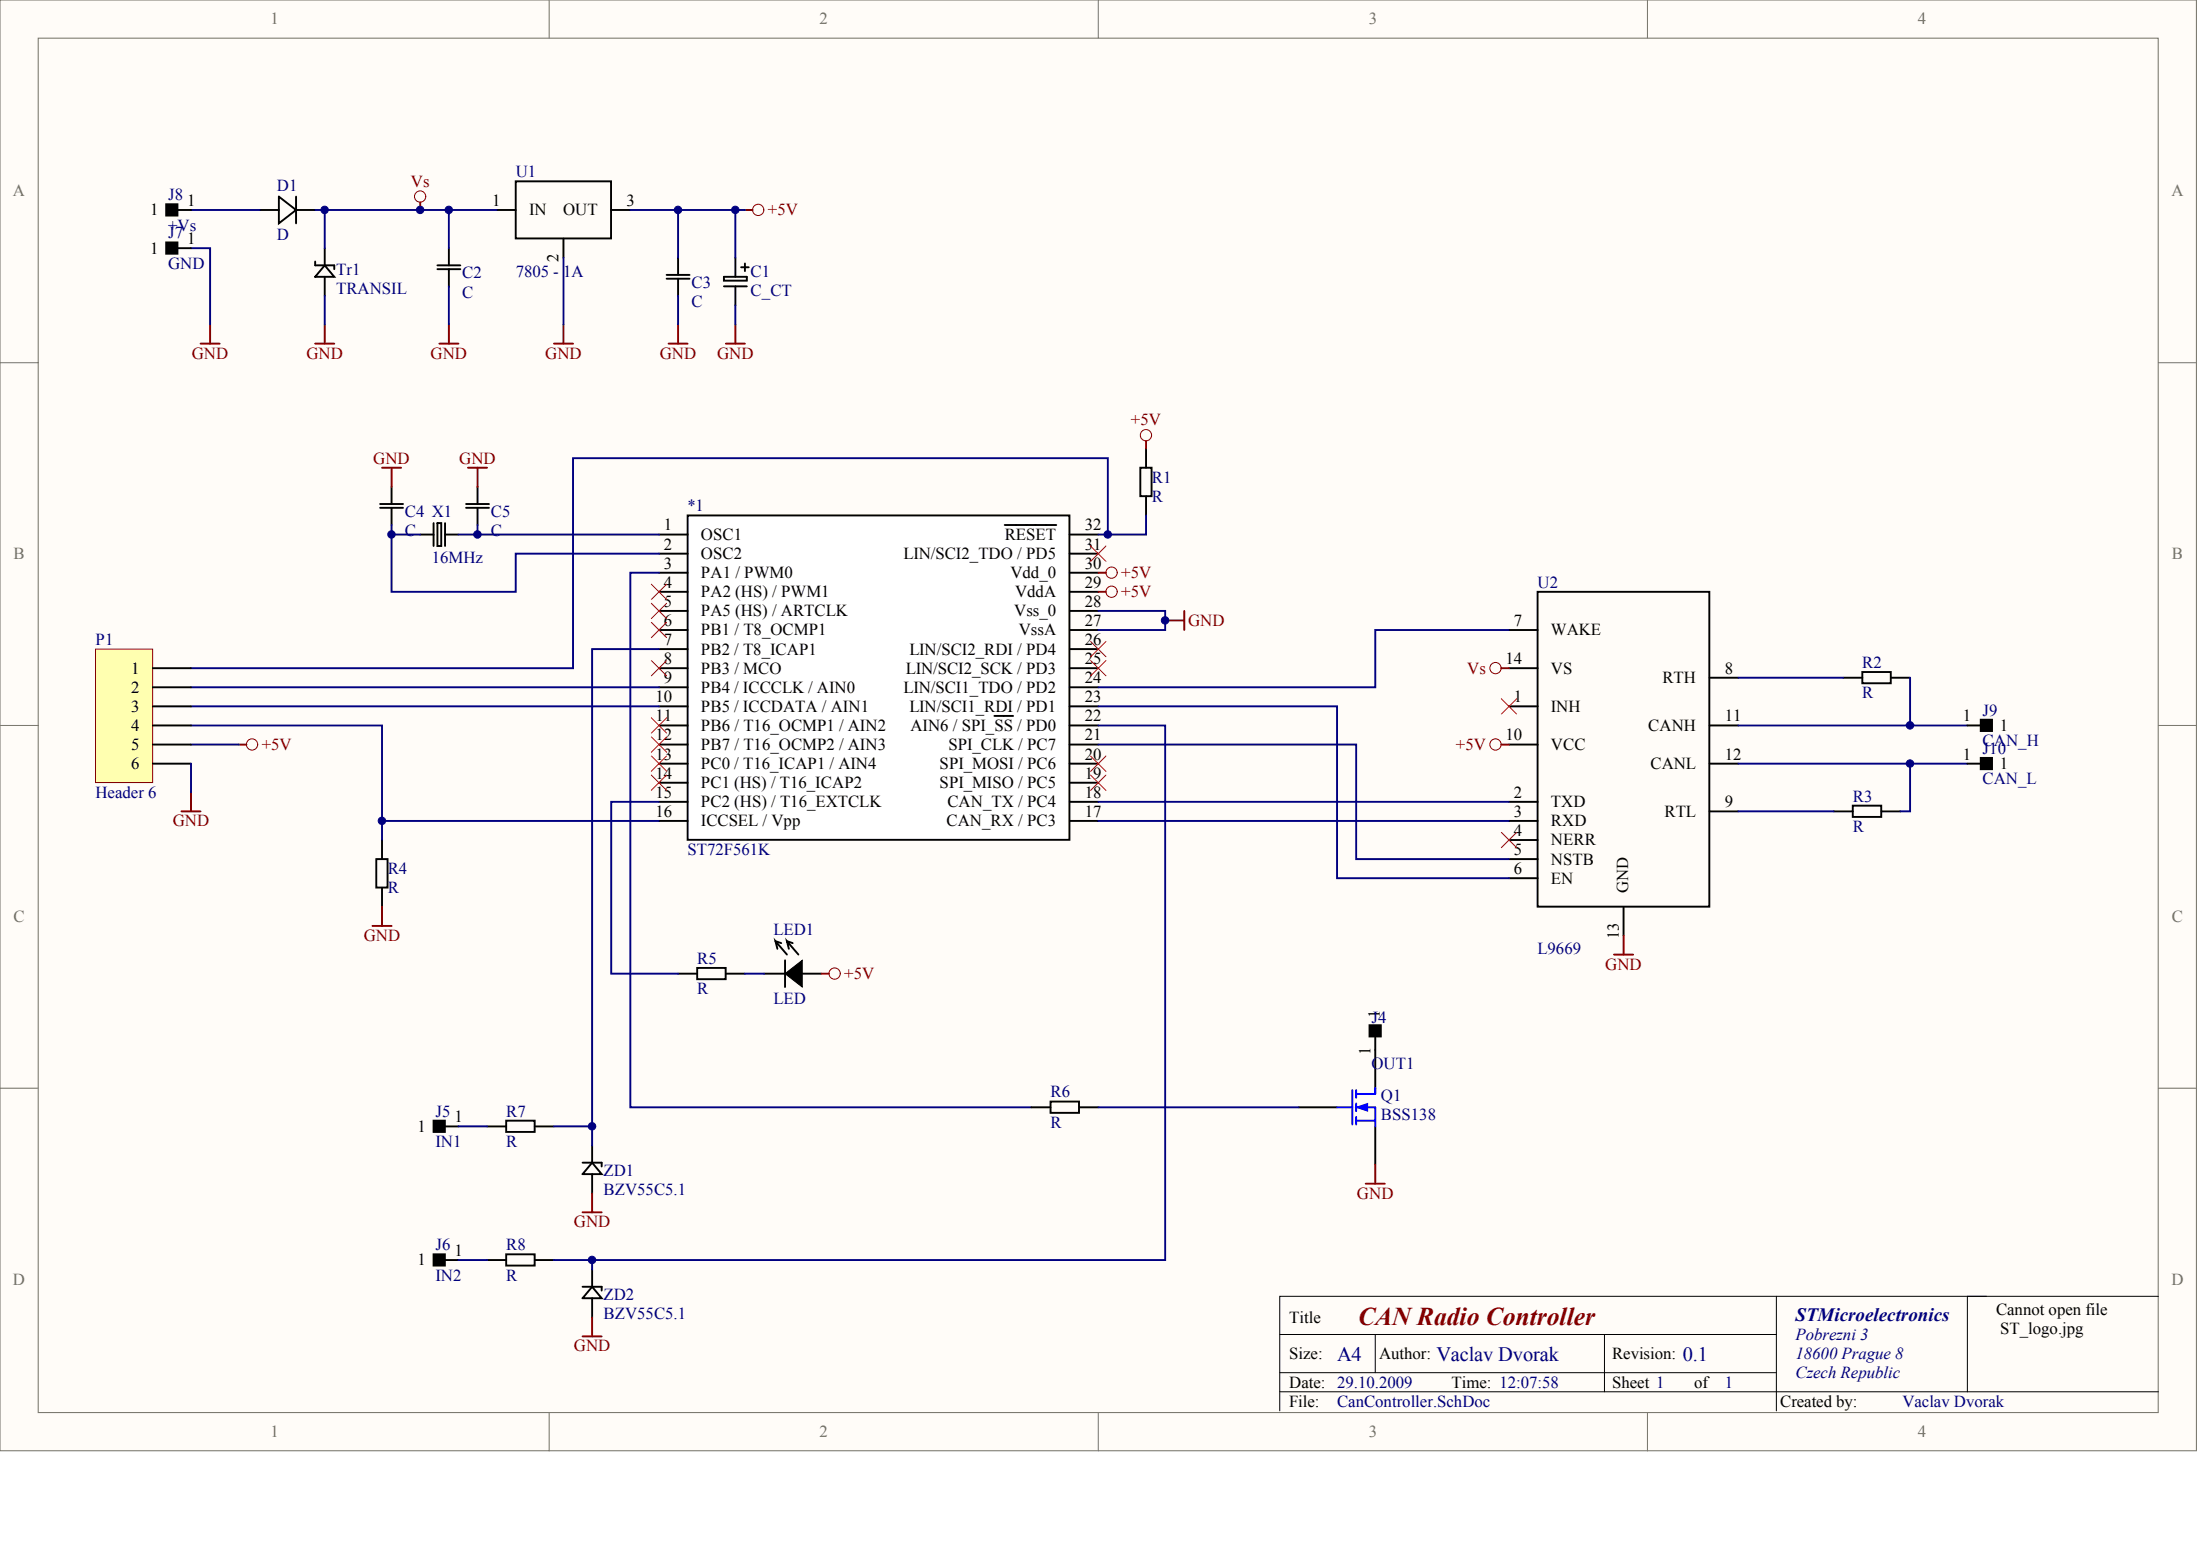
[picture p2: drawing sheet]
<svg xmlns="http://www.w3.org/2000/svg" width="840mm" height="594mm" viewBox="0 0 840 594" stroke-linecap="round" stroke-linejoin="round" font-family="sans-serif">
<g fill="#fffcf8" stroke="#716f64" stroke-width=".38">
<path d="M0 0h838.2v553.5h-838.2z"/>
<path d="M14.6 14.6h809.1v524.4h-809.1z"/>
</g>
<path d="M209.6 0v14.6M419.2 0v14.6M628.7 0v14.6M0 138.4h14.6M823.7 138.4h14.6M0 276.8h14.6M823.7 276.8h14.6M0 415.2h14.6M823.7 415.2h14.6M209.6 539.1v14.5M419.2 539.1v14.5M628.7 539.1v14.5" fill="none" stroke="#716f64" stroke-width=".38"/>
<path d="M677.9 494.6v43.7M758.1 494.6h-269.7v43.7M823.7 494.6h-72.9v36.4M488.4 509.2h189.5M524.9 509.2v14.6M612.3 509.2v21.8M488.4 531h335.3M488.4 523.8h189.5" fill="none" stroke="#000" stroke-width=".38"/>
<path d="M196.8 69.2h36.4v21.8h-36.4zM189.5 80.1h7.3M215 91v7.3M233.3 80.1h7.3" fill="none" stroke="#000" stroke-width=".73"/>
<path d="M262.4 196.7h145.7v123.7h-145.7z" fill="#fff" stroke="#000" stroke-width=".73"/>
<g fill="none" stroke="#000" stroke-width=".73">
<path d="M106.4 75l6.6 5.1-6.6 5.1zM113 75v10.2M65.6 80.1h7.3M65.6 94.7h7.3M99.1 80.1h7.3M113 80.1h7.3M120.3 99.8v1.4h7.3v1.5M123.9 94.7v6.5M171.3 94.7v6.5M258.8 98.3v6.6M280.7 98.3v7.3M123.9 101.2l3.7 4.4h-7.3z"/>
<path d="M123.9 105.6v7.3M166.9 102.7h8.8M166.9 101.2h8.8M171.3 102.7v6.6M254.4 106.3h8.8M254.4 104.9h8.8M258.8 106.3v6.6M276.3 105.6h8.7v1.5h-8.7zM276.3 109.3h8.7M280.7 109.3v7.2M282.8 102h3M284.3 100.5v2.9"/>
<path d="M435.2 178.5h4.3v10.8h-4.3zM437.4 171.2v7.3M145.1 193.8h8.7M145.1 192.3h8.7M149.4 185.7v6.6M149.4 193.8v6.5M165.5 199.6v8.7M166.9 199.6h1.5v8.7h-1.5zM169.8 199.6v8.7M177.9 193.8h8.7M177.9 192.3h8.7M182.2 185.7v6.6"/>
<path d="M182.2 193.8v6.5M437.4 189.4v7.3M160.4 204h5.1M169.8 204h5.2M251.5 204h10.9M251.5 211.2h10.9M251.5 218.5h10.9M383.4 200.3h19.7M408.2 204h11M408.2 211.2h11M408.2 218.5h11M251.5 225.8h10.9"/>
<path d="M251.5 233.1h10.9M408.2 225.8h11M408.2 233.1h11M586.8 225.8h65.6v120.1h-65.6zM251.5 240.4h10.9M251.5 247.7h10.9M251.5 255h10.9M408.2 240.4h11M408.2 247.7h11M408.2 255h11M575.9 240.4h10.9M575.9 255h10.9"/>
<path d="M652.4 258.6h11M703.5 258.6h7.2M710.7 256.4h10.9v4.3h-10.9zM721.7 258.6h7.3M251.5 262.2h10.9M251.5 269.5h10.9M251.5 276.8h10.9M379.5 273.2h7.1M408.2 262.2h11M408.2 269.5h11M408.2 276.8h11M575.9 269.5h10.9"/>
<path d="M652.4 276.8h11M750.8 276.8h7.3M251.5 284.1h10.9M251.5 291.4h10.9M251.5 298.7h10.9M408.2 284.1h11M408.2 291.4h11M408.2 298.7h11M575.9 284.1h10.9M652.4 291.4h11M750.8 291.4h7.3M251.5 305.9h10.9"/>
<path d="M251.5 313.2h10.9M408.2 305.9h11M408.2 313.2h11M575.9 305.9h10.9M575.9 313.2h10.9M652.4 309.6h11M699.8 309.6h7.3M707.1 307.4h10.9v4.3h-10.9zM718 309.6h7.3M143.6 327.8h4.3v10.9h-4.3zM145.8 320.5v7.3M145.8 338.7v7.3"/>
<path d="M575.9 320.5h10.9M575.9 327.8h10.9M575.9 335.1h10.9M296 359.1l2.1 .7M300.3 359.1l2.2 .7M619.6 346v10.9M258.8 371.5h7.3M266.1 369.3h10.8v4.3h-10.8zM277 371.5h7.3M291.6 371.5h8M296.7 362l-.7-2.9 4.3 5.1M299.6 366.4v10.2"/>
<path d="M301.1 362l-.8-2.9 4.4 5.1M306.2 371.5h7.3M524.9 393.4v21.8M167.7 429.8h7.3M185.9 429.8h7.3M193.2 427.6h10.8v4.3h-10.8zM204.1 429.8h7.3M226 437.1v6.5M393.6 422.5h7.3M400.9 420.3h10.9v4.3h-10.9zM411.9 422.5h7.3M495.7 422.5h14.6"/>
<path d="M524.9 429.8v14.6M222.3 443.6h7.3v1.5M226 443.6l3.6 4.4h-7.3zM226 448v7.3M193.2 478.6h10.8v4.3h-10.8zM167.7 480.8h7.3M185.9 480.8h7.3M204.1 480.8h7.3M222.3 491h7.3v1.4M226 491l3.6 4.3h-7.3zM226 484.4v6.6M226 495.3v7.3"/>
</g>
<g fill="none" stroke="#000080" stroke-width=".73">
<path d="M72.9 94.7h7.3v29.1M72.9 80.1h26.2M120.3 80.1h69.2M123.9 80.1v14.6M171.3 80.1v14.6M215 98.3v25.5M240.6 80.1h43.7M258.8 80.1v18.2M280.7 80.1v18.2M123.9 112.9v10.9M171.3 109.3v14.5M258.8 112.9v10.9"/>
<path d="M280.7 116.5v7.3M437.4 196.7v7.3h-18.2M149.4 200.3v25.5h47.4v-14.6h54.7M149.4 204h11M175 204h76.5M182.2 200.3v3.7M251.5 218.5h-10.9v204h153M422.8 204v-29.2h-204.1v80.2h-145.8M419.2 233.1h25.5v7.3h-25.5M251.5 247.7h-25.5v182.1M575.9 240.4h-51v21.8h-105.7M663.4 258.6h40.1"/>
<path d="M729 258.6v18.2h-65.6M72.9 276.8h72.9v36.4M72.9 269.5h178.6M72.9 262.2h178.6M419.2 276.8h25.5v204h-218.7M419.2 269.5h91.1v65.6h65.6M729 276.8h21.8M72.9 284.1h18.2M419.2 284.1h98.4v43.7h58.3M663.4 291.4h65.6v18.2h-3.7M729 291.4h21.8M251.5 313.2h-105.7v7.3"/>
<path d="M251.5 305.9h-18.2v65.6h25.5M419.2 313.2h156.7M419.2 305.9h156.7M663.4 309.6h36.4M284.3 371.5h7.3M175 429.8h10.9M211.4 429.8h14.6v7.3M419.2 422.5h76.5M175 480.8h10.9M211.4 480.8h14.6v3.6"/>
</g>
<g fill="none" stroke="#800000" stroke-width=".38">
<circle cx="160.3" cy="75" r="2.15"/>
<circle cx="289.4" cy="80.1" r="2.15"/>
<circle cx="437.3" cy="166" r="2.15"/>
<circle cx="424.2" cy="218.5" r="2.15"/>
<circle cx="424.2" cy="225.8" r="2.15"/>
<circle cx="570.7" cy="254.9" r="2.15"/>
<circle cx="96.2" cy="284.1" r="2.15"/>
<circle cx="570.7" cy="284.1" r="2.15"/>
<circle cx="318.5" cy="371.5" r="2.15"/>
</g>
<g fill="none" stroke="#800000" stroke-width=".73">
<path d="M160.4 77.2v2.9M284.3 80.1h2.9M76.5 131.1h7.3M80.2 123.8v7.3M120.3 131.1h7.3M123.9 123.8v7.3M167.7 131.1h7.3M171.3 123.8v7.3M211.4 131.1h7.3M215 123.8v7.3M255.1 131.1h7.3M258.8 123.8v7.3"/>
<path d="M277 131.1h7.3M280.7 123.8v7.3M145.8 178.5h7.3M149.4 178.5v7.2M178.6 178.5h7.3M182.2 178.5v7.2M437.4 168.3v2.9M419.2 218.5h2.9M419.2 225.8h2.9M444.7 236.7h7.3M452 233.1v7.3M573 255h2.9"/>
<path d="M91.1 284.1h2.9M573 284.1h2.9M69.3 309.6h7.2M72.9 302.3v7.3M142.1 353.3h7.3M145.8 346v7.3M619.6 356.9v7.3M313.5 371.5h2.9M616 364.2h7.3M226 455.3v7.3M521.2 451.6h7.3M524.9 444.4v7.2"/>
<path d="M222.3 462.6h7.3M222.3 509.9h7.3M226 502.6v7.3"/>
</g>
<path d="M64.1 78.7h2.9v2.8h-2.9zM64.1 93.2h2.9v2.9h-2.9zM756.7 275.3h2.8v2.9h-2.8zM756.7 289.9h2.8v2.9h-2.8zM523.4 391.9h2.8v2.8h-2.8zM166.2 428.3h2.8v2.9h-2.8zM166.2 479.3h2.8v2.9h-2.8z" fill="#000" stroke="#000" stroke-width="2.2"/>
<g fill="none" stroke="#f00" stroke-width=".38">
<path d="M416.2 208.3l5.9 5.9M422.1 208.3l-5.9 5.9M248.6 222.9l5.8 5.8M248.6 230.2l5.8 5.8M248.6 237.5l5.8 5.8M254.4 222.9l-5.8 5.8M254.4 230.2l-5.8 5.8M254.4 237.5l-5.8 5.8M248.6 252l5.8 5.9M254.4 252l-5.8 5.9M416.2 244.8l5.9 5.8M416.2 252l5.9 5.9"/>
<path d="M422.1 244.8l-5.9 5.8M422.1 252l-5.9 5.9M248.6 273.9l5.8 5.8M254.4 273.9l-5.8 5.8M573 266.6l5.8 5.8M578.8 266.6l-5.8 5.8M248.6 281.2l5.8 5.8M248.6 288.5l5.8 5.8M248.6 295.7l5.8 5.9M254.4 281.2l-5.8 5.8M254.4 288.5l-5.8 5.8M254.4 295.7l-5.8 5.9"/>
<path d="M416.2 288.5l5.9 5.8M416.2 295.7l5.9 5.9M422.1 288.5l-5.9 5.8M422.1 295.7l-5.9 5.9M573 317.6l5.8 5.8M578.8 317.6l-5.8 5.8"/>
</g>
<path d="M516.1 415.9v13.2M517.6 415.9v3M524.9 415.2v2.2h-7.3M510.3 422.5h5.8M517.6 422.5h7.3v7.3M517.6 427.6h7.3M517.6 421v3M517.6 426.1v3" fill="none" stroke="#00f" stroke-width=".73"/>
<path d="M517.6 422.5l4.3-1.5v3z" fill="#00f" stroke="#00f" stroke-width=".38"/>
<path d="M299.6 371.5l6.6-5.1v10.2z" fill="#000" stroke="#000" stroke-width=".38"/>
<path d="M36.4 247.7h21.8v50.9h-21.8z" fill="#ffffb0" stroke="#800000" stroke-width=".38"/>
<path d="M58.3 255h14.6M58.3 262.2h14.6M58.3 269.5h14.6M58.3 276.8h14.6M58.3 284.1h14.6M58.3 291.4h14.6" fill="none" stroke="#000" stroke-width=".73"/>
<path d="M72.9 291.4v10.9" fill="none" stroke="#000080" stroke-width=".73"/>
<g fill="#000080" stroke="#000080" stroke-width=".38">
<circle cx="123.9" cy="80.1" r="1.42"/>
<circle cx="145.8" cy="313.2" r="1.42"/>
<circle cx="149.4" cy="203.9" r="1.42"/>
<circle cx="160.3" cy="80.1" r="1.42"/>
<circle cx="171.3" cy="80.1" r="1.42"/>
<circle cx="182.2" cy="203.9" r="1.42"/>
<circle cx="225.9" cy="480.7" r="1.42"/>
<circle cx="225.9" cy="429.7" r="1.42"/>
<circle cx="258.7" cy="80.1" r="1.42"/>
<circle cx="280.6" cy="80.1" r="1.42"/>
<circle cx="422.8" cy="203.9" r="1.42"/>
<circle cx="444.6" cy="236.7" r="1.42"/>
<circle cx="728.9" cy="291.3" r="1.42"/>
<circle cx="728.9" cy="276.8" r="1.42"/>
</g>
<text font-size="9.8" fill="#800000" x="518.3" y="505.5">CAN Radio Controller</text>
<g font-size="7.8" fill="#000080">
<text x="510.3" y="519.2">A4</text>
<text x="548.2" y="519.2">Vaclav Dvorak</text>
<text x="642.2" y="519.2">0.1</text>
</g>
<text font-size="7.2" fill="#000080" x="685.2" y="504">STMicroelectronics</text>
<g font-size="6.4" fill="#716f64">
<text x="103.2" y="9.3">1</text>
<text x="312.8" y="9.3">2</text>
<text x="522.4" y="9.3">3</text>
<text x="732" y="9.3">4</text>
<text x="5" y="74.9">A</text>
<text x="828.7" y="74.9">A</text>
<text x="5.2" y="213.3">B</text>
<text x="828.9" y="213.3">B</text>
<text x="5.2" y="351.7">C</text>
<text x="828.9" y="351.7">C</text>
<text x="5" y="490.1">D</text>
<text x="828.7" y="490.1">D</text>
<text x="103.2" y="548.4">1</text>
<text x="312.8" y="548.4">2</text>
<text x="522.4" y="548.4">3</text>
<text x="732" y="548.4">4</text>
</g>
<g font-size="6.4" fill="#800000">
<text x="156.8" y="71.3">Vs</text>
<text x="293" y="82.2">+5V</text>
<text x="73.2" y="136.8">GND</text>
<text x="116.9" y="136.8">GND</text>
<text x="164.3" y="136.8">GND</text>
<text x="208" y="136.8">GND</text>
<text x="251.8" y="136.8">GND</text>
<text x="273.7" y="136.8">GND</text>
<text x="431.6" y="162.3">+5V</text>
<text x="142.4" y="176.9">GND</text>
<text x="175.2" y="176.9">GND</text>
<text x="427.9" y="220.6">+5V</text>
<text x="427.9" y="227.9">+5V</text>
<text x="453.4" y="238.8">GND</text>
<text x="560" y="257">Vs</text>
<text x="99.9" y="286.2">+5V</text>
<text x="555.6" y="286.2">+5V</text>
<text x="65.9" y="315.3">GND</text>
<text x="138.8" y="359">GND</text>
<text x="612.6" y="369.9">GND</text>
<text x="322.2" y="373.6">+5V</text>
<text x="517.9" y="457.3">GND</text>
<text x="219" y="468.3">GND</text>
<text x="219" y="515.6">GND</text>
</g>
<g font-size="6.4" fill="#000080">
<text x="196.8" y="67.6">U1</text>
<text x="64.1" y="76.4">J8</text>
<text x="105.7" y="72.7">D1</text>
<text x="64.1" y="88">+Vs</text>
<text x="64.1" y="90.9">J7</text>
<text x="105.7" y="91.7">D</text>
<text x="64.1" y="102.6">GND</text>
<text x="128.3" y="104.8">Tr1</text>
<text x="176.4" y="106.2">C2</text>
<text x="196.8" y="105.5">7805 - 1A</text>
<text x="286.5" y="105.5">C1</text>
<text x="128.3" y="112.1">TRANSIL</text>
<text x="176.4" y="113.5">C</text>
<text x="263.9" y="109.9">C3</text>
<text x="286.5" y="112.8">C_CT</text>
<text x="263.9" y="117.2">C</text>
<text x="439.6" y="184.2">R1</text>
<text x="439.6" y="191.5">R</text>
<text x="154.5" y="197.3">C4 X1</text>
<text x="187.3" y="197.3">C5</text>
<text x="262.4" y="195.1">*1</text>
<text x="154.5" y="204.6">C</text>
<text x="187.3" y="204.6">C</text>
<text x="164.7" y="214.8">16MHz</text>
<text x="586.8" y="224.2">U2</text>
<text x="36.4" y="246.1">P1</text>
<text x="710.7" y="254.8">R2</text>
<text x="710.7" y="266.5">R</text>
<text x="756.7" y="273">J9</text>
<text x="756.7" y="284.7">CAN_H</text>
<text x="756.7" y="287.6">J10</text>
<text x="756.7" y="299.3">CAN_L</text>
<text x="36.4" y="304.4">Header 6</text>
<text x="707.1" y="305.8">R3</text>
<text x="707.1" y="317.5">R</text>
<text x="262.4" y="326.2">ST72F561K</text>
<text x="148" y="333.5">R4</text>
<text x="148" y="340.8">R</text>
<text x="295.2" y="356.8">LED1</text>
<text x="586.8" y="364.1">L9669</text>
<text x="266.1" y="367.7">R5</text>
<text x="266.1" y="379.4">R</text>
<text x="295.2" y="383">LED</text>
<text x="523.4" y="390.3">J4</text>
<text x="523.4" y="407.8">OUT1</text>
<text x="400.9" y="418.7">R6</text>
<text x="527" y="420.2">Q1</text>
<text x="166.2" y="426">J5</text>
<text x="193.2" y="426">R7</text>
<text x="400.9" y="430.4">R</text>
<text x="527" y="427.5">BSS138</text>
<text x="166.2" y="437.7">IN1</text>
<text x="193.2" y="437.7">R</text>
<text x="230.4" y="448.6">ZD1</text>
<text x="230.4" y="455.9">BZV55C5.1</text>
<text x="166.2" y="477">J6</text>
<text x="193.2" y="477">R8</text>
<text x="166.2" y="488.7">IN2</text>
<text x="193.2" y="488.7">R</text>
<text x="230.4" y="496">ZD2</text>
<text x="230.4" y="503.2">BZV55C5.1</text>
<text x="685.2" y="511.3">Pobrezni 3</text>
<text x="685.2" y="518.5">18600 Prague 8</text>
<text x="685.2" y="525.8">Czech Republic</text>
<text x="658.3" y="529.5">1</text>
<text x="510.3" y="536.7">CanController.SchDoc</text>
<text x="726" y="536.7">Vaclav Dvorak</text>
</g>
<g font-size="6.4">
<text x="57.3" y="82.2">1</text>
<text x="71.4" y="78.5">1</text>
<text x="187.8" y="78.5">1</text>
<text x="201.9" y="82.2">IN</text>
<text x="214.9" y="82.2">OUT</text>
<text x="239.1" y="78.5">3</text>
<text x="71.4" y="93.1">1</text>
<text x="57.3" y="96.8">1</text>
<text x="253.4" y="202.4">1</text>
<text x="414.1" y="202.4">32</text>
<text x="253.4" y="209.7">2</text>
<text x="267.5" y="206">OSC1</text>
<text x="383.4" y="206">RESET</text>
<text x="414.1" y="209.7">31</text>
<text x="267.5" y="213.3">OSC2</text>
<text x="344.8" y="213.3">LIN/SCI2_TDO / PD5</text>
<text x="253.4" y="217">3</text>
<text x="267.5" y="220.6">PA1 / PWM0</text>
<text x="385.6" y="220.6">Vdd_0</text>
<text x="414.1" y="217">30</text>
<text x="253.4" y="224.2">4</text>
<text x="267.5" y="227.9">PA2 (HS) / PWM1</text>
<text x="387.4" y="227.9">VddA</text>
<text x="414.1" y="224.2">29</text>
<text x="253.4" y="231.5">5</text>
<text x="414.1" y="231.5">28</text>
<text x="253.4" y="238.8">6</text>
<text x="267.5" y="235.2">PA5 (HS) / ARTCLK</text>
<text x="387.1" y="235.2">Vss_0</text>
<text x="414.1" y="238.8">27</text>
<text x="577.8" y="238.8">7</text>
<text x="267.5" y="242.5">PB1 / T8_OCMP1</text>
<text x="388.8" y="242.5">VssA</text>
<text x="591.9" y="242.5">WAKE</text>
<text x="253.4" y="246.1">7</text>
<text x="267.5" y="249.7">PB2 / T8_ICAP1</text>
<text x="347.1" y="249.7">LIN/SCI2_RDI / PD4</text>
<text x="414.1" y="246.1">26</text>
<text x="50" y="257">1</text>
<text x="253.4" y="253.4">8</text>
<text x="267.5" y="257">PB3 / MCO</text>
<text x="345.7" y="257">LIN/SCI2_SCK / PD3</text>
<text x="414.1" y="253.4">25</text>
<text x="574.6" y="253.4">14</text>
<text x="591.9" y="257">VS</text>
<text x="658.3" y="257">8</text>
<text x="253.4" y="260.7">9</text>
<text x="414.1" y="260.7">24</text>
<text x="634.4" y="260.7">RTH</text>
<text x="50" y="264.3">2</text>
<text x="250.2" y="267.9">10</text>
<text x="267.5" y="264.3">PB4 / ICCCLK / AIN0</text>
<text x="344.8" y="264.3">LIN/SCI1_TDO / PD2</text>
<text x="414.1" y="267.9">23</text>
<text x="577.8" y="267.9">1</text>
<text x="50" y="271.6">3</text>
<text x="250.2" y="275.2">11</text>
<text x="267.5" y="271.6">PB5 / ICCDATA / AIN1</text>
<text x="347.1" y="271.6">LIN/SCI1_RDI / PD1</text>
<text x="414.1" y="275.2">22</text>
<text x="591.9" y="271.6">INH</text>
<text x="658.3" y="275.2">11</text>
<text x="749.1" y="275.2">1</text>
<text x="50" y="278.9">4</text>
<text x="267.5" y="278.9">PB6 / T16_OCMP1 / AIN2</text>
<text x="347.5" y="278.9">AIN6 / SPI_SS / PD0</text>
<text x="629" y="278.9">CANH</text>
<text x="763.2" y="278.9">1</text>
<text x="50" y="286.2">5</text>
<text x="250.2" y="282.5">12</text>
<text x="267.5" y="286.2">PB7 / T16_OCMP2 / AIN3</text>
<text x="361.9" y="286.2">SPI_CLK / PC7</text>
<text x="414.1" y="282.5">21</text>
<text x="574.6" y="282.5">10</text>
<text x="591.9" y="286.2">VCC</text>
<text x="50" y="293.4">6</text>
<text x="250.2" y="289.8">13</text>
<text x="267.5" y="293.4">PC0 / T16_ICAP1 / AIN4</text>
<text x="358.6" y="293.4">SPI_MOSI / PC6</text>
<text x="414.1" y="289.8">20</text>
<text x="629.9" y="293.4">CANL</text>
<text x="658.3" y="289.8">12</text>
<text x="749.1" y="289.8">1</text>
<text x="763.2" y="293.4">1</text>
<text x="250.2" y="297.1">14</text>
<text x="414.1" y="297.1">19</text>
<text x="250.2" y="304.4">15</text>
<text x="267.5" y="300.7">PC1 (HS) / T16_ICAP2</text>
<text x="358.6" y="300.7">SPI_MISO / PC5</text>
<text x="414.1" y="304.4">18</text>
<text x="577.8" y="304.4">2</text>
<text x="250.2" y="311.7">16</text>
<text x="267.5" y="308">PC2 (HS) / T16_EXTCLK</text>
<text x="361.6" y="308">CAN_TX / PC4</text>
<text x="414.1" y="311.7">17</text>
<text x="577.8" y="311.7">3</text>
<text x="591.9" y="308">TXD</text>
<text x="635.3" y="311.7">RTL</text>
<text x="658.3" y="308">9</text>
<text x="267.5" y="315.3">ICCSEL / Vpp</text>
<text x="361.2" y="315.3">CAN_RX / PC3</text>
<text x="591.9" y="315.3">RXD</text>
<text x="577.8" y="318.9">4</text>
<text x="591.9" y="322.6">NERR</text>
<text x="577.8" y="326.2">5</text>
<text x="591.9" y="329.9">NSTB</text>
<text x="577.8" y="333.5">6</text>
<text x="591.9" y="337.2">EN</text>
<text x="159.4" y="431.9">1</text>
<text x="173.5" y="428.2">1</text>
<text x="173.5" y="479.2">1</text>
<text x="159.4" y="482.8">1</text>
<text x="761.8" y="501.8">Cannot open file</text>
<text x="492.1" y="504.7">Title</text>
<text x="763.4" y="509.1">ST_logo.jpg</text>
<text x="492.1" y="518.5">Size:</text>
<text x="526.3" y="518.5">Author:</text>
<text x="615.2" y="518.5">Revision:</text>
<text x="492.1" y="529.5">Date: 29.10.2009</text>
<text x="554" y="529.5">Time: 12:07:58</text>
<text x="615.2" y="529.5">Sheet 1</text>
<text x="646.6" y="529.5">of</text>
<text x="492.1" y="536.7">File:</text>
<text x="679.4" y="536.7">Created by:</text>
</g>
<g font-size="6.3">
<text x="213.2" y="100.2" transform="rotate(-90 213.2 100.2)">2</text>
<text x="621.4" y="340.9" transform="rotate(-90 621.4 340.9)">GND</text>
<text x="617.8" y="358.4" transform="rotate(-90 617.8 358.4)">13</text>
<text x="526.6" y="388.3" transform="rotate(-90 526.6 388.3)">1</text>
<text x="523" y="402.5" transform="rotate(-90 523 402.5)">1</text>
</g>
</svg>
